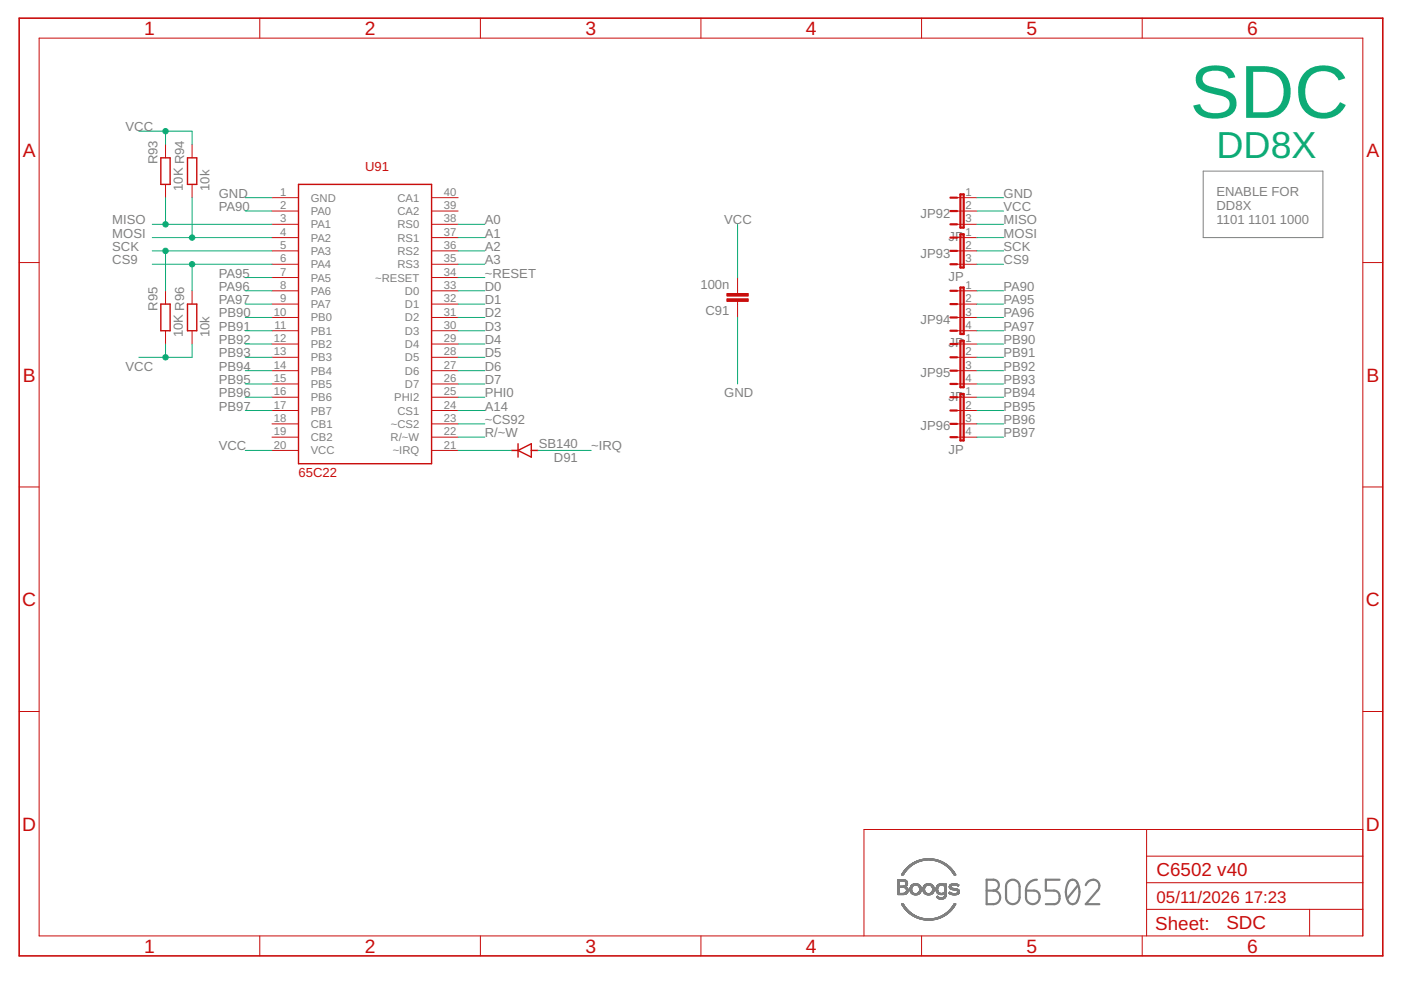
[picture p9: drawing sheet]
<svg xmlns="http://www.w3.org/2000/svg" width="297mm" height="210mm" viewBox="0 0 297 210" stroke-linecap="round" stroke-linejoin="round" font-family="sans-serif">
<g fill="none" stroke="#808080" stroke-width=".21">
<path d="M255.1 36.3h25.4v14.1h-25.4zM190.4 189.7h1.2M190.4 189.4h.3M190.4 189.3h.3M190.4 189.2h.3M190.4 189.1h.3M190.4 189h.3M190.4 188.9h.3M190.4 188.8h.3M190.4 188.7h.3M190.4 188.6h.3M190.4 188.5h.3"/>
<path d="M190.4 188.4h.3M190.4 188.3h.3M190.4 188.2h.3M190.4 188.2h1.9M190.4 188.1h1.8M190.4 188l1.8 .1M190.4 188h1.6M190.4 187.8h1.8M190.4 187.8h.3M190.4 187.7h.3M190.4 187.6h.3M190.4 187.5h.3"/>
<path d="M190.4 187.4h.3M190.4 187.3h.3M190.4 187.2h.3M190.4 187.1h.3M190.4 187h.3M190.4 186.9h.3M190.4 186.8h.3M190.4 186.8h1.9M190.4 186.7l1.8 .1M190.4 186.7h1.8M190.4 186.6h1.7M190.4 186.6h1.6"/>
<path d="M190.4 186.5h1.5M191.1 191.6l.4 .1M191.1 185.5h.4M191.2 191.7h.4M191.2 191.7l.4 .1M191.2 185.4h.4M191.2 191.8h.4M191.2 185.3h.4M191.2 191.9h.5M191.3 191.9h.4M191.3 192h.4M191.3 185.2h.4"/>
<path d="M191.3 192h.5M191.4 192.1h.4M191.4 192.1l.4 .1M191.4 192.2h.5M191.4 185h.5M191.5 192.2l.4 .1M191.5 192.3h.5M191.6 192.3h.4M191.6 185.4l-.5 .1M191.6 192.4h.4M191.6 186.8h.7M191.6 192.4l.5 .1"/>
<path d="M191.6 185.3l-.4 .1M191.7 192.5h.4M191.7 184.7h.4M191.7 185.3h-.4M191.7 192.6h.5M191.8 185.1l-.5 .1M191.8 192.7h.4M191.8 188.2h.5M191.8 186.9h.5M191.8 185.1h-.4M191.8 192.7h.5M191.8 185l-.4 .1"/>
<path d="M191.9 186.9h.5M191.9 192.8h.4M191.9 192.8h.5M191.9 188.3h.5M191.9 184.4h.5M191.9 184.9l-.4 .1M191.9 189.6l-1.5 .1M191.9 187h.5M191.9 184.9h-.4M192 192.9h.4M192 188.3h.4M192 187.6h.4"/>
<path d="M192 187h.4M192 184.8h-.5M192 192.9h.5M192 189.2h.5M192 188.4h.4M192 187.1h.4M192 184.8h-.4M192 187.5h.4M192.1 193h.4M192.1 189.6h-1.7M192.1 189.1h.4M192.1 187.5h.3"/>
<path d="M192.1 187.4h.3M192.1 187.3h.3M192.1 187.2h.3M192.1 184.7h-.5M192.1 193l.5 .1M192.1 188.4h.4M192.1 188.5h.4M192.1 187.9l-1.7 .1M192.2 193.1h.5M192.2 189.5l-1.8 .1M192.2 189h.3M192.2 188.6h.3"/>
<path d="M192.2 188.5h.3M192.2 187.9h-1.8M192.2 184.6h-.5M192.2 188.9h.3M192.2 188.8h.3M192.2 188.7h.3M192.2 189.5h-1.8M192.2 184.5h-.4M192.3 193.2h.4M192.3 187.8h-.6M192.3 184.4l-.5 .1M192.3 193.2l.5 .1"/>
<path d="M192.3 189.4l-1.9 .1M192.3 187.7l-.5 .1M192.3 184.4h-.4M192.3 189.4h-.8M192.4 193.3h.5M192.4 187.7h-.5M192.4 193.3l.6 .1M192.4 189.3l-.7 .1M192.4 187.6h-.4M192.4 189.3h-.5M192.4 189.2l-.5 .1M192.4 184.3h-.5"/>
<path d="M192.5 193.4h.5M192.5 184.2l-.5 .1M192.5 189.1h-.4M192.5 193.4l.6 .1M192.5 189h-.4M192.5 184.2h-.5M192.5 183.7h.5M192.6 184.1h-.5M192.6 193.5h.5M192.7 193.5l.5 .1M192.7 184.1h-.6M192.7 183.6h.5"/>
<path d="M192.7 184h-.5M192.7 193.6h.6M192.8 193.7h.6M192.8 183.9h-.5M192.9 183.9h-.6M192.9 193.8h.6M192.9 188.7h.4M192.9 188.6h.4M192.9 188.5h.4M192.9 188.4h.4M192.9 183.8h-.5M193 188.9h.3"/>
<path d="M193 188.8l.3 .1M193 188.8h.3M193 188.7h.3M193 188.3h.3M193 188.2h.3M193 189h.4M193 193.8h.6M193 188.1h.4M193 183.7l-.6 .1M193 189.1h.4M193 193.9h.7M193 189.1h.5"/>
<path d="M193 183.3h.6M193.1 189.2h.4M193.1 189.2l.5 .1M193.1 189.3h.5M193.1 187.9h.5M193.1 193.9l.7 .1M193.1 183.6l-.5 .1M193.2 189.3l.5 .1M193.2 194h.7M193.2 189.4h.6M193.3 189.4h1.7M193.3 183.5l-.6 .1"/>
<path d="M193.3 194l.6 .1M193.3 187.6h1.7M193.3 194.1h.8M193.3 188.3h-.3M193.3 183.5h-.5M193.4 187.6h1.5M193.4 189.5h1.5M193.4 188.2h-.4M193.4 183.4l-.6 .1M193.4 188h-.4M193.5 194.1l.7 .1M193.5 189.6h1.3"/>
<path d="M193.5 187.5h1.3M193.5 187.9l-.5 .1M193.5 183.4h-.6M193.5 187.9h-.4M193.5 187.5h1.2M193.5 194.2h.8M193.5 189.6h1.2M193.6 183.3l-.6 .1M193.6 194.2l.8 .1M193.7 187.8h-.6M193.7 187.4h.9M193.7 189.7h.9"/>
<path d="M193.8 194.3h.7M193.8 183.2l-.7 .1M193.8 187.7l-.6 .1M193.8 187.4h.7M193.8 194.4h.8M193.8 183.2h-.6M193.9 189.7h.5M193.9 194.4h.9M193.9 183.1l-.6 .1M194 187.7h-.7M194 194.5h1M194 183.1h-.7"/>
<path d="M194.1 183h-.7M194.2 194.5h.9M194.2 183h-.7M194.3 194.6h1M194.3 187.7h.7M194.4 182.9h-.8M194.4 194.6h1.1M194.4 182.9h-.7M194.5 187.7l.6 .1M194.5 194.7h1.3M194.6 187.8h.5M194.6 182.8h-.8"/>
<path d="M194.6 189.3h.5M194.7 187.8l.5 .1M194.7 194.7l1.3 .1M194.7 187.9h.5M194.7 182.8h-.8M194.8 189.2h.4M194.8 187.9l.4 .1M194.8 194.8h1.9M194.8 188h.4M194.9 189.1h.3M194.9 188l.4 .1M194.9 188.1h.4"/>
<path d="M194.9 182.7h-.9M194.9 189h.4M194.9 188.2h.4M194.9 189.5h-1.6M194.9 188.8h.4M194.9 188.3h.4M194.9 182.4h4M195 188.8h.3M195 188.4h.3M195 188.3h.3M195 194.8h3.8M195 188.7h.3"/>
<path d="M195 188.6h.3M195 188.5h.3M195 182.6l-.9 .1M195.1 189.4h-.6M195.1 182.3h3.6M195.1 189.3l-.5 .1M195.1 194.9h3.6M195.2 189.2l-.5 .1M195.2 189.1h-.4M195.2 182.6h-1M195.3 189h-.4M195.3 182.2h3.2"/>
<path d="M195.3 188.9h-.4M195.3 188.8l-.4 .1M195.4 194.9h3M195.4 182.5l-1 .1M195.5 182.2h2.8M195.6 195h2.6M195.6 182.5h-1.1M195.7 188.7h.3M195.7 188.6h.3M195.7 188.5h.3M195.7 188.4h.3M195.7 188.8h.3"/>
<path d="M195.7 188.3h.3M195.7 188.9h.4M195.7 188.8l.4 .1M195.7 189h.4M195.7 189.1h.5M195.7 188.1h.5M195.8 188h.4M195.8 189.2h.4M195.8 189.1h.4M195.8 189.2l.5 .1M195.8 187.9h.5M195.8 182.1h2.2"/>
<path d="M195.9 189.3h.5M195.9 187.8h.5M195.9 182.4l-1.3 .1M195.9 189.3l.5 .1M195.9 195.1h2M196 189.4h.6M196 189.4h1.8M196 187.6h1.7M196.1 189.5h1.6M196.1 188.3h-.4M196.1 188.2h-.4M196.1 187.6h1.6"/>
<path d="M196.1 188.1h-.4M196.1 182.1h1.6M196.2 187.5h1.4M196.2 189.6h1.3M196.2 187.9l-.4 .1M196.3 187.5h1.2M196.3 195.1h1.2M196.3 189.6h1.2M196.3 187.8l-.4 .1M196.4 187.4h1M196.4 182.4h-1.7M196.4 189.7h.9"/>
<path d="M196.5 187.7l-.6 .1M196.5 187.4h.7M196.6 189.7h.5M196.7 187.7h-.7M197 187.7h.8M197.2 187.7l.6 .1M197.4 187.8h.5M197.4 182.4h1.7M197.4 189.3h.5M197.4 187.8l.5 .1M197.5 187.9h.4M197.5 187.9h.5"/>
<path d="M197.6 188h.4M197.6 189.1h.4M197.6 188.1h.4M197.6 189.5h-1.5M197.7 188.9h.3M197.7 188.2h.3M197.7 188.8h.4M197.7 188.4h.4M197.7 188.3h.4M197.7 188.7h.4M197.7 188.6h.4M197.7 188.5h.4"/>
<path d="M197.8 189.4h-.6M197.8 189.3l-.5 .1M197.9 182.4l1.3 .1M198 189.2h-.5M198 189.1h-.5M198 189h-.4M198 189h-.3M198.1 188.8l-.4 .1M198.2 182.5h1.1M198.4 182.5l1 .1M198.5 188.8h.3M198.5 188.7h.3"/>
<path d="M198.5 188.6h.3M198.5 188.5h.3M198.5 188.4h.3M198.5 188.3h.3M198.5 189h.4M198.5 188.9h.4M198.5 188.1h.4M198.5 190.2h.5M198.5 189.1h.4M198.5 188h.4M198.6 190.1h.3M198.6 189.1h.4"/>
<path d="M198.6 182.6h1M198.6 190.2h.5M198.6 189.2h.4M198.6 190.3h.7M198.6 189.2l.5 .1M198.6 187.9h.4M198.6 189.3h.6M198.7 190.3l1.7 .1M198.7 189.3l.6 .1M198.7 190.4h1.7M198.7 190h.1M198.7 189.4h.8"/>
<path d="M198.8 190h.1M198.8 190.4h1.5M198.8 189.4h1.8M198.8 187.6h1.8M198.8 182.6l.9 .1M198.8 188.4h-.3M198.8 190.5h1.4M198.8 188.3h-.3M198.9 189.5h1.7M198.9 188.2h-.4M198.9 188l-.4 .1M198.9 182.7h.9"/>
<path d="M198.9 187.5h1.3M199 190.5h1.1M199 194.8h-1.9M199 189.6h1.1M199 187.9l-.4 .1M199 187.5h1.2M199.1 190.6h.9M199.1 182.8h.8M199.1 194.7l-1.3 .1M199.1 187.8l-.5 .1M199.1 189.6h.9M199.1 187.8h-.4"/>
<path d="M199.1 187.4h.9M199.2 182.8h.8M199.2 190.6h.7M199.3 187.7l-.6 .1M199.3 187.4h.6M199.3 194.7h-1.3M199.3 182.9h.8M199.4 194.6h-1.1M199.4 189.7h.4M199.4 182.9h.8M199.5 187.7h-.7M199.5 194.6h-1"/>
<path d="M199.6 183h.7M199.6 194.5h-.9M199.6 183h.8M199.7 189.4h.9M199.8 194.5h-1M199.8 187.7h.8M199.8 183.1h.6M199.9 194.4h-.9M199.9 183.1l.6 .1M199.9 189.4h.7M200 194.4h-.9M200 187.7h.6"/>
<path d="M200 183.2h.6M200 189.3h.6M200 183.2l.7 .1M200 194.3h-.7M200.1 190.1h.4M200.1 189.3h.5M200.1 187.8h.5M200.2 187.8h.4M200.2 183.3h.5M200.2 194.2l-.8 .1M200.2 189.5h-1.3M200.2 189.2h.4"/>
<path d="M200.2 183.3l.6 .1M200.2 194.2h-.7M200.2 189.9h.4M200.2 189.1h.4M200.2 187.9h.4M200.3 189.9h.3M200.3 189.8h.3M200.3 189.7h.3M200.3 189.6h.3M200.3 189.5h.3M200.3 189.1h.3M200.3 189h.3"/>
<path d="M200.3 188.9h.3M200.3 188.8h.3M200.3 188.7h.3M200.3 188.6h.3M200.3 188.5h.3M200.3 188.4h.3M200.3 188.3h.3M200.3 188.2h.3M200.3 188.1h.3M200.3 188h.3M200.3 187.9h.3M200.3 187.5h.3"/>
<path d="M200.3 187.4h.3M200.3 183.4h.6M200.3 194.1l-.7 .1M200.4 183.4l.6 .1M200.4 194.1h-.7M200.5 190.3h-.7M200.5 183.5h.5M200.5 190.2h-.5M200.5 194l-.6 .1M200.5 190.2h-.4M200.5 183.5l.6 .1M200.6 190.1h-.4"/>
<path d="M200.6 194h-.7M200.6 190h-.4M200.6 189.9l-.4 .1M200.6 183.6h.5M200.7 193.9l-.7 .1M200.7 183.6l.5 .1M200.7 193.9h-.6M200.7 183.7h.6M200.8 183.7l.5 .1M200.8 193.8h-.6M200.9 183.8h.5M200.9 193.8h-.6"/>
<path d="M200.9 193.3h.5M200.9 183.9h.6M201 193.7h-.6M201 183.9h.5M201 184h.5M201.1 193.6h-.6M201.1 184h.5M201.1 193.5l-.5 .1M201.1 184.1h.6M201.2 189.4h2.1M201.2 189.4h.7M201.2 193.5h-.5"/>
<path d="M201.2 189.3l.6 .1M201.2 184.1h.5M201.2 189.3h.5M201.3 189.5h2M201.3 189.3h.3M201.3 188.1h.3M201.3 188h.3M201.3 184.2h.5M201.3 193.4l-.6 .1M201.3 188.2h.4M201.3 187.9h.4M201.3 189.2h.1"/>
<path d="M201.3 188.3h.6M201.3 188.2h.5M201.3 189.1h.1M201.3 184.2l.5 .1M201.3 193.4h-.5M201.3 189.5h1.9M201.3 188.3h.9M201.4 188.4h1.2M201.4 184.3h.4M201.4 193.4h-.5M201.4 187.6h1.9M201.4 188.4h1.4"/>
<path d="M201.4 184.3l.5 .1M201.5 189.6h1.6M201.5 188.5h1.5M201.5 184.4h.4M201.5 193.2l-.5 .1M201.5 184.4h.5M201.5 193.2h-.5M201.5 188.5l1.6 .1M201.5 187.5h1.7M201.5 184.5h.5M201.6 189.6h1.5M201.6 193.1l-.5 .1"/>
<path d="M201.6 187.5h1.5M201.6 184.6h.5M201.6 193.1h-.5M201.6 188.6h1.6M201.6 187.9l-.3 .1M201.7 187.8l-.4 .1M201.7 184.7h.4M201.7 193l-.5 .1M201.7 184.7h.5M201.7 193h-.4M201.8 187.8h-.5M201.8 187.4h1.1"/>
<path d="M201.8 184.8h.4M201.8 192.9l-.5 .1M201.8 189.7h1M201.8 184.8h.5M201.8 192.9h-.4M201.8 188.6l1.5 .1M201.8 184.9h.5M201.9 192.8h-.5M201.9 192.3h.4M201.9 187.7l-.6 .1M201.9 184.9l.4 .1M201.9 187.4h.9"/>
<path d="M201.9 192.8h-.4M201.9 185h.5M202 192.7h-.5M202 185h.4M202 185.1h.4M202 189.7h.6M202 185.1h.5M202.1 192.6h-.5M202.1 188.7h1.2M202.1 185.2h.4M202.1 191.9h.4M202.1 185.2l.4 .1"/>
<path d="M202.1 192.5h-.4M202.1 187.7h-.7M202.1 185.3h.5M202.2 192.4l-.5 .1M202.2 185.3l.4 .1M202.2 185.4h.4M202.2 192.4h-.4M202.2 191.7h.4M202.2 185.4l.4 .1M202.2 192.3l-.4 .1M202.3 185.5h.4M202.3 192.3h-.5"/>
<path d="M202.4 192.2h-.5M202.4 192.1l-.4 .1M202.4 192.1h-.4M202.4 188.7h.9M202.5 192h-.5M202.5 192h-.4M202.5 191.9h-.4M202.5 187.7h.8M202.6 191.8h-.4M202.6 191.7l-.4 .1M202.7 191.6l-.4 .1M202.7 188.8h.7"/>
<path d="M202.8 187.7h.5M202.9 188.8h.5M203 189.3h.4M203 188.9h.4M203 187.8h.2M203 189h.4M203.1 189h.3M203.1 187.8h.1M203.1 189.1h.3M203.1 187.9h.1M203.3 189.4h-.5M203.4 189.3l-.5 .1"/>
<path d="M203.4 189.2l-.4 .1M203.4 189.2h-.3"/>
</g>
<path d="M209.2 186.5h1.4a1.15 1.15 0 0 1 1.2 1.2 1.15 1.15 0 0 1-1.2 1.1 1.44 1.44 0 0 1 1.5 1.5 1.44 1.44 0 0 1-1.5 1.4h-1.4zM209.2 188.8h1.4M213.6 187a1.44 1.44 0 0 1 1.6-.4 1.44 1.44 0 0 1 1 1.4v2.3a1.44 1.44 0 0 1-1.5 1.4 1.44 1.44 0 0 1-1.4-1.4v-2.7zM217.5 188.8h1.7a1.45 1.45 0 0 1 1.2 1.6 1.45 1.45 0 0 1-1.4 1.3l-.7-.1-.5-.4a2.77 2.77 0 0 1-.3-2.4zM219.8 186.5a2.26 2.26 0 0 0-2.3 2.3M224.6 186.5h-2.9v2.3h1.8a1.46 1.46 0 0 1 1.2 1.5 1.46 1.46 0 0 1-1.2 1.4h-1.8M226.7 186.8a1.17 1.17 0 0 1 1.2-.2 1.17 1.17 0 0 1 .7 1.1 3.8 3.8 0 0 1-.7 3.9 1.19 1.19 0 0 1-1.7-1.1 4.2 4.2 0 0 1 .5-3.7zM228.6 187.7l-2.3 2.8M230.2 187.7a1.43 1.43 0 0 1 1.8-1.2 1.43 1.43 0 0 1 1 1.9l-2.8 3.3h2.9" fill="none" stroke="#808080" stroke-width=".47"/>
<g fill="none" stroke="#c90d0c" stroke-width=".21">
<path d="M8.3 8.1h280.6v190.3h-280.6zM55.1 3.9v4.2M101.9 3.9v4.2M148.6 3.9v4.2M195.4 3.9v4.2M242.2 3.9v4.2M35.1 30.6v2.9M35.1 39.1v2.8M40.7 30.6v2.9M40.7 39.1v2.8M4.1 55.7h4.2M57.7 41.9h5.6"/>
<path d="M57.7 44.7h5.6M57.7 47.6h5.6M57.7 50.4h5.6M57.7 53.2h5.6M57.7 56h5.6M57.7 58.8h5.6M91.5 41.9h5.6M91.5 44.7h5.6M91.5 47.6h5.6M91.5 50.4h5.6M91.5 53.2h5.6M91.5 56h5.6"/>
<path d="M91.5 58.8h5.6M156.4 58.8v3.4M202.9 41.9h4.2M202.9 44.7h4.2M202.9 47.6h4.2M202.9 50.4h4.2M202.9 53.2h4.2M202.9 56h4.2M288.9 55.7h4.3M35.1 61.7v2.8M35.1 70.1v2.8M40.7 61.7v2.8"/>
<path d="M40.7 70.1v2.8M57.7 61.7h5.6M57.7 64.5h5.6M57.7 67.3h5.6M57.7 70.1h5.6M57.7 72.9h5.6M57.7 75.8h5.6M57.7 78.6h5.6M91.5 61.7h5.6M91.5 64.5h5.6M91.5 67.3h5.6M91.5 70.1h5.6"/>
<path d="M91.5 72.9h5.6M91.5 75.8h5.6M91.5 78.6h5.6M156.4 63.9v3.4M202.9 61.7h4.2M202.9 64.5h4.2M202.9 67.3h4.2M202.9 70.1h4.2M202.9 72.9h4.2M202.9 75.8h4.2M202.9 78.6h4.2M57.7 81.4h5.6"/>
<path d="M57.7 84.2h5.6M57.7 87h5.6M57.7 89.9h5.6M57.7 92.7h5.6M57.7 95.5h5.6M91.5 81.4h5.6M91.5 84.2h5.6M91.5 87h5.6M91.5 89.9h5.6M91.5 92.7h5.6M91.5 95.5h5.6M202.9 81.4h4.2"/>
<path d="M202.9 84.2h4.2M202.9 87h4.2M202.9 89.9h4.2M202.9 92.7h4.2M4.1 103.3h4.2M288.9 103.3h4.3M4.1 150.9h4.2M288.9 150.9h4.3M243.1 175.9v22.5M288.9 175.9h-105.7v22.5M55.1 198.4v4.3M101.9 198.4v4.3"/>
<path d="M148.6 198.4v4.3M195.4 198.4v4.3M242.2 198.4v4.3M243.1 192.8h45.8M243.1 187.2h45.8M243.1 181.5h45.8M277.7 192.8v5.6"/>
</g>
<path d="M4.1 3.9h289.1v198.8h-289.1z" fill="none" stroke="#c90d0c" stroke-width=".34"/>
<g fill="#c90d0c" stroke="#c90d0c" stroke-width=".21">
<path d="M154.1 62.2h4.5v.6h-4.5z"/>
<path d="M154.1 63.4h4.5v.5h-4.5z"/>
</g>
<path d="M34.1 33.5h2v5.6h-2zM39.8 33.5h1.9v5.6h-1.9zM63.3 39.1h28.2v59.2h-28.2zM34.1 64.5h2v5.6h-2zM39.8 64.5h1.9v5.6h-1.9zM108.4 95.5h1.4M109.8 95.5l2.8-1.4v2.8zM109.8 94.1v2.8M112.6 95.5h1.5" fill="none" stroke="#c90d0c" stroke-width=".3"/>
<g fill="none" stroke="#c90d0c" stroke-width=".47">
<path d="M201.5 47.6h1.4M201.5 44.7h1.4M201.5 41.9h1.4M201.5 56h1.4M201.5 53.2h1.4M201.5 50.4h1.4M203.6 41.2h.7v7.1h-.7zM203.6 49.7h.7v7h-.7zM201.5 67.3h1.4M201.5 64.5h1.4M201.5 61.7h1.4M201.5 70.1h1.4"/>
<path d="M201.5 78.6h1.4M201.5 75.8h1.4M201.5 72.9h1.4M203.6 61h.7v9.8h-.7zM203.6 72.2h.7v9.9h-.7zM201.5 81.4h1.4M201.5 89.9h1.4M201.5 87h1.4M201.5 84.2h1.4M201.5 92.7h1.4M203.6 83.5h.7v9.9h-.7z"/>
</g>
<g fill="none" stroke="#0dab76" stroke-width=".21">
<path d="M29.4 27.8h11.3v2.8M35.1 27.8v2.8M32.3 56h25.4M32.3 53.2h25.4M32.3 50.4h25.4M32.3 47.6h25.4M35.1 41.9v5.7M35.1 53.2v8.5M40.7 41.9v8.5M40.7 56v5.7M52 41.9h5.7M52 44.7h5.7"/>
<path d="M52 58.8h5.7M97.1 56h5.7M97.1 53.2h5.7M97.1 50.4h5.7M97.1 47.6h5.7M97.1 58.8h5.7M156.4 47.6v11.2M207.1 56h5.7M207.1 53.2h5.7M207.1 50.4h5.7M207.1 47.6h5.7M207.1 41.9h5.7"/>
<path d="M207.1 44.7h5.7M35.1 72.9v2.9M40.7 72.9v2.9h-11.3M52 61.7h5.7M52 64.5h5.7M52 67.3h5.7M52 70.1h5.7M52 72.9h5.7M52 75.8h5.7M52 78.6h5.7M97.1 61.7h5.7M97.1 64.5h5.7"/>
<path d="M97.1 67.3h5.7M97.1 70.1h5.7M97.1 72.9h5.7M97.1 75.8h5.7M97.1 78.6h5.7M156.4 67.3v14.1M207.1 61.7h5.7M207.1 64.5h5.7M207.1 67.3h5.7M207.1 70.1h5.7M207.1 72.9h5.7M207.1 75.8h5.7"/>
<path d="M207.1 78.6h5.7M52 87h5.7M52 81.4h5.7M52 95.5h5.7M52 84.2h5.7M97.1 87h5.7M97.1 81.4h5.7M97.1 95.5h11.3M97.1 84.2h5.7M97.1 92.7h5.7M97.1 89.9h5.7M114.1 95.5h11.2"/>
<path d="M207.1 87h5.7M207.1 81.4h5.7M207.1 84.2h5.7M207.1 92.7h5.7M207.1 89.9h5.7"/>
</g>
<g fill="#0dab76" stroke="#0dab76" stroke-width=".21">
<circle cx="35.1" cy="27.8" r=".57"/>
<circle cx="35.1" cy="75.8" r=".57"/>
<circle cx="40.7" cy="56" r=".57"/>
<circle cx="35.1" cy="53.2" r=".57"/>
<circle cx="40.7" cy="50.4" r=".57"/>
<circle cx="35.1" cy="47.6" r=".57"/>
</g>
<text font-size="15.9" fill="#0dab76" x="252.3" y="25">SDC</text>
<text font-size="8" fill="#0dab76" x="257.9" y="33.5">DD8X</text>
<g font-size="4.1" fill="#c90d0c">
<text x="30.6" y="7.4">1</text>
<text x="77.3" y="7.4">2</text>
<text x="124.1" y="7.4">3</text>
<text x="170.9" y="7.4">4</text>
<text x="217.7" y="7.4">5</text>
<text x="264.4" y="7.4">6</text>
<text x="4.8" y="33.3">A</text>
<text x="289.7" y="33.3">A</text>
<text x="4.8" y="80.9">B</text>
<text x="289.7" y="80.9">B</text>
<text x="4.7" y="128.5">C</text>
<text x="289.6" y="128.5">C</text>
<text x="4.7" y="176.1">D</text>
<text x="289.6" y="176.1">D</text>
<text x="30.6" y="202">1</text>
<text x="77.3" y="202">2</text>
<text x="124.1" y="202">3</text>
<text x="170.9" y="202">4</text>
<text x="217.7" y="202">5</text>
<text x="264.4" y="202">6</text>
</g>
<g font-size="4" fill="#c90d0c">
<text x="245.2" y="185.8">C6502 v40</text>
<text x="244.9" y="197.2">Sheet:</text>
<text x="260" y="197">SDC</text>
</g>
<g font-size="3.6" fill="#c90d0c">
<text x="245.2" y="191.4">05/11/2026</text>
<text x="263.8" y="191.4">17:23</text>
</g>
<g font-size="2.8" fill="#808080">
<text x="26.6" y="27.8">VCC</text>
<text x="33.4" y="34.9" transform="rotate(-90 33.4 34.9)">R93</text>
<text x="38.8" y="40.5" transform="rotate(-90 38.8 40.5)">10K R94</text>
<text x="44.4" y="40.5" transform="rotate(-90 44.4 40.5)">10k</text>
<text x="46.4" y="41.9">GND</text>
<text x="212.8" y="41.9">GND</text>
<text x="257.9" y="41.6">ENABLE FOR</text>
<text x="23.8" y="47.6">MISO</text>
<text x="46.4" y="44.7">PA90</text>
<text x="102.8" y="47.6">A0</text>
<text x="153.6" y="47.6">VCC</text>
<text x="195.2" y="46.1">JP92</text>
<text x="212.8" y="44.7">VCC</text>
<text x="212.8" y="47.6">MISO</text>
<text x="257.9" y="44.6">DD8X</text>
<text x="257.9" y="47.6">1101</text>
<text x="264.6" y="47.6">1101</text>
<text x="271.4" y="47.6">1000</text>
<text x="23.8" y="53.2">SCK</text>
<text x="23.8" y="50.4">MOSI</text>
<text x="102.8" y="53.2">A2</text>
<text x="102.8" y="50.4">A1</text>
<text x="201.1" y="51.1">JP</text>
<text x="212.8" y="53.2">SCK</text>
<text x="212.8" y="50.4">MOSI</text>
<text x="23.8" y="56">CS9</text>
<text x="46.4" y="58.8">PA95</text>
<text x="102.8" y="56">A3</text>
<text x="102.8" y="58.8">~RESET</text>
<text x="195.2" y="54.6">JP93</text>
<text x="201.1" y="59.5">JP</text>
<text x="212.8" y="56">CS9</text>
<text x="33.4" y="65.9" transform="rotate(-90 33.4 65.9)">R95</text>
<text x="46.4" y="61.7">PA96</text>
<text x="46.4" y="64.5">PA97</text>
<text x="102.8" y="61.7">D0</text>
<text x="102.8" y="64.5">D1</text>
<text x="148.5" y="61.2">100n</text>
<text x="212.8" y="64.5">PA95</text>
<text x="212.8" y="61.7">PA90</text>
<text x="38.8" y="71.5" transform="rotate(-90 38.8 71.5)">10K R96</text>
<text x="44.4" y="71.5" transform="rotate(-90 44.4 71.5)">10k</text>
<text x="46.4" y="67.3">PB90</text>
<text x="46.4" y="70.1">PB91</text>
<text x="102.8" y="67.3">D2</text>
<text x="102.8" y="70.1">D3</text>
<text x="149.6" y="66.9">C91</text>
<text x="195.2" y="68.7">JP94</text>
<text x="212.8" y="67.3">PA96</text>
<text x="212.8" y="70.1">PA97</text>
<text x="46.4" y="72.9">PB92</text>
<text x="46.4" y="75.8">PB93</text>
<text x="102.8" y="72.9">D4</text>
<text x="102.8" y="75.8">D5</text>
<text x="201.1" y="73.6">JP</text>
<text x="212.8" y="72.9">PB90</text>
<text x="212.8" y="75.8">PB91</text>
<text x="26.6" y="78.6">VCC</text>
<text x="46.4" y="78.6">PB94</text>
<text x="46.4" y="81.4">PB95</text>
<text x="102.8" y="78.6">D6</text>
<text x="102.8" y="81.4">D7</text>
<text x="195.2" y="80">JP95</text>
<text x="212.8" y="78.6">PB92</text>
<text x="212.8" y="81.4">PB93</text>
<text x="46.4" y="84.2">PB96</text>
<text x="46.4" y="87">PB97</text>
<text x="102.8" y="87">A14</text>
<text x="102.8" y="84.2">PHI0</text>
<text x="102.8" y="89.9">~CS92</text>
<text x="153.6" y="84.2">GND</text>
<text x="201.1" y="84.9">JP</text>
<text x="212.8" y="84.2">PB94</text>
<text x="212.8" y="89.9">PB96</text>
<text x="212.8" y="87">PB95</text>
<text x="46.4" y="95.5">VCC</text>
<text x="102.8" y="92.7">R/~W</text>
<text x="114.2" y="94.9">SB140</text>
<text x="125.3" y="95.5">~IRQ</text>
<text x="195.2" y="91.3">JP96</text>
<text x="212.8" y="92.7">PB97</text>
<text x="117.4" y="98">D91</text>
<text x="201.1" y="96.2">JP</text>
</g>
<g font-size="2.8" fill="#c90d0c">
<text x="77.4" y="36.3">U91</text>
<text x="63.3" y="101.1">65C22</text>
</g>
<g font-size="2.4" fill="#808080">
<text x="59.4" y="41.5">1</text>
<text x="94.1" y="41.5">40</text>
<text x="204.7" y="41.5">1</text>
<text x="59.4" y="44.3">2</text>
<text x="59.4" y="47.2">3</text>
<text x="65.9" y="42.8">GND</text>
<text x="65.9" y="45.6">PA0</text>
<text x="84.3" y="45.6">CA2</text>
<text x="84.3" y="42.8">CA1</text>
<text x="94.1" y="47.2">38</text>
<text x="94.1" y="44.3">39</text>
<text x="204.7" y="44.3">2</text>
<text x="204.7" y="47.2">3</text>
<text x="59.4" y="50">4</text>
<text x="59.4" y="52.8">5</text>
<text x="65.9" y="48.4">PA1</text>
<text x="65.9" y="51.2">PA2</text>
<text x="84.3" y="51.2">RS1</text>
<text x="84.3" y="48.4">RS0</text>
<text x="94.1" y="52.8">36</text>
<text x="94.1" y="50">37</text>
<text x="204.7" y="50">1</text>
<text x="204.7" y="52.8">2</text>
<text x="59.4" y="55.6">6</text>
<text x="59.4" y="58.4">7</text>
<text x="65.9" y="54">PA3</text>
<text x="65.9" y="56.9">PA4</text>
<text x="65.9" y="59.7">PA5</text>
<text x="79.6" y="59.7">~RESET</text>
<text x="84.3" y="56.9">RS3</text>
<text x="84.3" y="54">RS2</text>
<text x="94.1" y="58.4">34</text>
<text x="94.1" y="55.6">35</text>
<text x="204.7" y="55.6">3</text>
<text x="59.4" y="61.3">8</text>
<text x="59.4" y="64.1">9</text>
<text x="65.9" y="62.5">PA6</text>
<text x="65.9" y="65.3">PA7</text>
<text x="85.8" y="65.3">D1</text>
<text x="85.8" y="62.5">D0</text>
<text x="94.1" y="64.1">32</text>
<text x="94.1" y="61.3">33</text>
<text x="204.7" y="61.3">1</text>
<text x="204.7" y="64.1">2</text>
<text x="58" y="66.9">10</text>
<text x="58.2" y="69.7">11</text>
<text x="65.9" y="68.1">PB0</text>
<text x="65.9" y="71">PB1</text>
<text x="85.8" y="71">D3</text>
<text x="85.8" y="68.1">D2</text>
<text x="94.1" y="69.7">30</text>
<text x="94.1" y="66.9">31</text>
<text x="204.7" y="66.9">3</text>
<text x="204.7" y="69.7">4</text>
<text x="58" y="72.5">12</text>
<text x="58" y="75.4">13</text>
<text x="65.9" y="73.8">PB2</text>
<text x="65.9" y="76.6">PB3</text>
<text x="85.8" y="76.6">D5</text>
<text x="85.8" y="73.8">D4</text>
<text x="94.1" y="75.4">28</text>
<text x="94.1" y="72.5">29</text>
<text x="204.7" y="72.5">1</text>
<text x="204.7" y="75.4">2</text>
<text x="58" y="78.2">14</text>
<text x="58" y="81">15</text>
<text x="58" y="83.8">16</text>
<text x="65.9" y="79.4">PB4</text>
<text x="65.9" y="82.2">PB5</text>
<text x="85.8" y="82.3">D7</text>
<text x="85.8" y="79.4">D6</text>
<text x="94.1" y="83.8">25</text>
<text x="94.1" y="81">26</text>
<text x="94.1" y="78.2">27</text>
<text x="204.7" y="78.2">3</text>
<text x="204.7" y="81">4</text>
<text x="204.7" y="83.8">1</text>
<text x="58" y="86.6">17</text>
<text x="58" y="89.5">18</text>
<text x="65.9" y="85.1">PB6</text>
<text x="65.9" y="87.9">PB7</text>
<text x="83.6" y="85.1">PHI2</text>
<text x="84.3" y="87.9">CS1</text>
<text x="94.1" y="89.5">23</text>
<text x="94.1" y="86.6">24</text>
<text x="204.7" y="86.6">2</text>
<text x="204.7" y="89.5">3</text>
<text x="58" y="92.3">19</text>
<text x="58" y="95.1">20</text>
<text x="65.9" y="90.7">CB1</text>
<text x="65.9" y="93.5">CB2</text>
<text x="82.8" y="93.5">R/~W</text>
<text x="82.9" y="90.7">~CS2</text>
<text x="94.1" y="95.1">21</text>
<text x="94.1" y="92.3">22</text>
<text x="204.7" y="92.3">4</text>
<text x="65.9" y="96.4">VCC</text>
<text x="83.3" y="96.4">~IRQ</text>
</g>
</svg>
